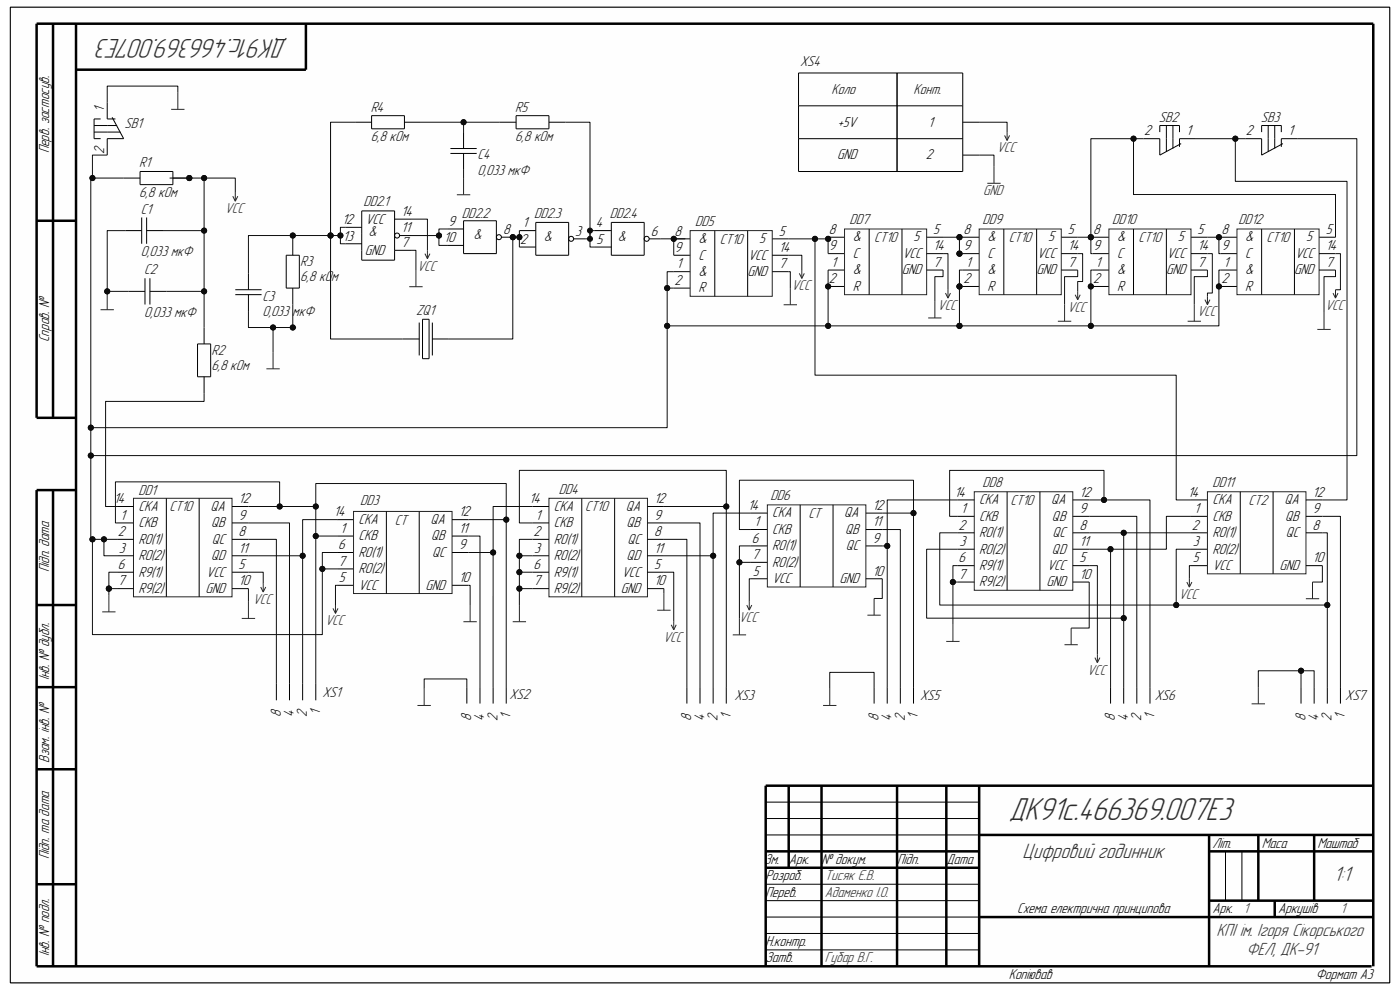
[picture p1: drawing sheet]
<svg xmlns="http://www.w3.org/2000/svg" width="297mm" height="210mm" viewBox="0 0 297 210" stroke-linecap="round" stroke-linejoin="round" font-family="sans-serif">
<path d="M2.2 1.5h292.6v207h-292.6z" fill-rule="evenodd" fill="#fefefe"/>
<path d="M2.2 1.5h292.6v207h-292.6z" fill="none" stroke="#000" stroke-width=".21"/>
<path d="M2.2 1.5h292.6v207h-292.6z" fill-rule="evenodd" fill="#fefefe"/>
<path d="M2.2 1.5h292.6v207h-292.6zM83.7 50h3.5M162.4 170.2h45.3M162.4 173.6h45.3M162.4 177.1h45.3M162.4 187.6h45.3M162.4 191.1h45.3M162.4 194.5h45.3M162.4 198h45.3M260 180.6v10.5M263.5 180.6v10.5M162.4 201.5h45.3" fill="none" stroke="#000" stroke-width=".21"/>
<g fill="none" stroke="#000" stroke-width=".53">
<path d="M11.3 5v83.6M16.1 5v200M64.9 5v9.8h-48.8M7.8 46.8h8.3M16.1 88.6h-8.3v-83.6h283.5v200M11.3 104v101M16.1 104h-8.3v101h283.2M7.8 128.3h8.3M7.8 145.8h8.3M7.8 163.2h8.3M167.3 166.7v17.4M174.3 166.7v38.3"/>
<path d="M190.3 166.7v38.3M200.8 166.7v38.3M207.7 166.7v38.3M207.7 177.1h83.6M256.5 177.1v27.9M267 177.1v14M278.8 177.1v14M291.3 166.7h-128.9v38.3M7.8 187.6h8.3M162.4 180.6h45.3M162.4 184.1h45.3M207.7 194.5h83.6"/>
<path d="M256.5 180.6h34.8M256.5 191.1h34.8M270.4 191.1v3.4"/>
</g>
<circle cx="84.2" cy="50" r=".53" fill="#fbfbfb"/>
<g fill="none" stroke="#000" stroke-width=".21">
<path d="M73.3 48.2h3.4M73.3 51.7h3.4M76.7 44.7h7v10.5h-7zM83.7 46.5h3.5M83.7 53.1h3.5"/>
<circle cx="84.2" cy="50" r=".53"/>
</g>
<circle cx="108.8" cy="50.3" r=".53" fill="#0e0e0e"/>
<circle cx="108.8" cy="50.3" r=".53" fill="none" stroke="#0e0e0e" stroke-width=".21"/>
<path d="M105.3 50.3h3.5" fill="none" stroke="#000" stroke-width=".21"/>
<circle cx="105.8" cy="50.3" r=".53" fill="#fbfbfb"/>
<circle cx="105.8" cy="50.3" r=".53" fill="none" stroke="#000" stroke-width=".21"/>
<circle cx="108.8" cy="50.3" r=".53" fill="#0e0e0e"/>
<circle cx="108.8" cy="50.3" r=".53" fill="none" stroke="#0e0e0e" stroke-width=".21"/>
<path d="M94.9 52.1h3.4M94.9 48.6h3.4M98.3 46.8h7v7h-7zM120.6 50.7h3.5" fill="none" stroke="#000" stroke-width=".21"/>
<circle cx="121.2" cy="50.7" r=".53" fill="#fbfbfb"/>
<g fill="none" stroke="#000" stroke-width=".21">
<path d="M110.2 52.4h3.5M110.2 48.9h3.5M113.7 47.2h6.9v6.9h-6.9zM136.7 50.7h3.4"/>
<circle cx="121.2" cy="50.7" r=".53"/>
</g>
<circle cx="137.2" cy="50.7" r=".53" fill="#fbfbfb"/>
<g fill="none" stroke="#000" stroke-width=".21">
<path d="M126.2 48.9h3.5M126.2 52.4h3.5M129.7 47.2h7v6.9h-7z"/>
<circle cx="137.2" cy="50.7" r=".53"/>
</g>
<circle cx="40.2" cy="37.8" r=".53" fill="#0e0e0e"/>
<circle cx="40.2" cy="37.8" r=".53" fill="none" stroke="#0e0e0e" stroke-width=".21"/>
<path d="M29.7 36.4h7v2.8h-7zM36.7 37.8h3.5" fill="none" stroke="#000" stroke-width=".21"/>
<circle cx="40.2" cy="37.8" r=".53" fill="#0e0e0e"/>
<g fill="none" stroke="#0e0e0e" stroke-width=".21">
<path d="M231.4 60.8v8.3"/>
<circle cx="40.2" cy="37.8" r=".53"/>
</g>
<g fill="none" stroke="#000" stroke-width=".21">
<path d="M169.4 15.5h34.8v20.9h-34.8zM190.3 15.5v20.9M20 26.6h4.8M20 28h5.5M21.4 25.2h-1.4v4.2h1.4M22.7 21.7v3.5h1.8M23.8 24.9l2.4 4.5h-3.5v3.5M26.2 37.8h3.5M75.4 25.9h3.4M78.8 24.5h7v2.8h-7zM85.8 25.9h3.5M95.6 32.5h5.5"/>
<path d="M95.6 31.5h5.5M98.3 28v3.5M98.3 32.5v3.5M106 25.9h3.5M109.5 24.5h7v2.8h-7zM116.5 25.9h3.4M169.4 29.4h34.8M169.4 22.4h34.8M204.2 25.9h3.5M204.2 32.9h3.5M242.6 29.4h3.5v3.5l4.5-2.4M246.1 28v-1.4h4.1v1.4"/>
<path d="M247.4 26.6v5.6M248.8 26.6v4.9M253.7 29.4h-3.5v1.8M264.2 29.4h3.5v3.5l4.5-2.4M267.7 28v-1.4h4.1v1.4M269 26.6v5.6M270.4 26.6v4.9M275.3 29.4h-3.5v1.8M26.6 48.9h3.5M30.1 46.1v5.6M30.8 59v5.6M31.1 46.1v5.6"/>
<path d="M31.1 48.9h3.5M31.8 59v5.6M52.7 58v3.5M60.7 54.1h2.8v7h-2.8zM62.1 50.7v3.4M142.9 54.1h3.5M142.9 50.7h3.5M142.9 57.6h3.5M151.6 48.9v14M158.6 48.9v14M163.8 54.1h3.5M163.8 50.7h3.5"/>
<path d="M163.8 57.6h3.5M175.7 50.3h3.5M175.7 53.8h3.5M175.7 57.3h3.5M184.4 48.6v13.9M191.4 48.6v13.9M196.6 50.3h3.5M196.6 53.8h3.5M196.6 57.3h3.5M204.2 50.3h3.5M204.2 53.8h3.5M204.2 57.3h3.5"/>
<path d="M213 48.6v13.9M219.9 48.6v13.9M225.1 50.3h3.5M225.1 53.8h3.5M225.1 57.3h3.5M231.8 50.3h3.5M231.8 53.8h3.5M231.8 57.3h3.5M240.5 48.6v13.9M247.4 48.6v13.9M252.7 50.3h3.5M252.7 53.8h3.5"/>
<path d="M252.7 57.3h3.5M258.9 50.3h3.5M258.9 53.8h3.5M258.9 57.3h3.5M267.7 48.6v13.9M274.6 48.6v13.9M279.8 50.3h3.5M279.8 53.8h3.5M279.8 57.3h3.5M27.3 61.8h3.5M31.8 61.8h3.5M41.9 73h2.8v6.9h-2.8z"/>
<path d="M43.3 69.5v3.5M43.3 79.9v3.5M49.9 62.5h5.6M49.9 61.5h5.6M52.7 62.5v3.5M62.1 61.1v3.5M85.5 71.9h3.4M88.9 68.4v7M89.6 67.7h1.4v8.4h-1.4zM91.7 71.9h3.5M91.7 68.4v7M142.9 61.1h3.5"/>
<path d="M175.7 60.8h3.5M204.2 60.8h3.5M231.8 60.8h3.5M258.9 60.8h3.5M24.8 107.4h3.5M24.8 110.9h3.5M24.8 114.4h3.5M24.8 117.9h3.5M35.3 105.7v20.9M42.3 105.7v20.9M49.2 107.4h3.5M49.2 110.9h3.5"/>
<path d="M49.2 114.4h3.5M49.2 117.9h3.5M71.5 110.2h3.5M71.5 113.7h3.5M71.5 117.2h3.5M82 108.5v17.4M88.9 108.5v17.4M95.9 110.2h3.5M95.9 113.7h3.5M95.9 117.2h3.5M113 107.4h3.5M113 110.9h3.5"/>
<path d="M113 114.4h3.5M113 117.9h3.5M123.4 105.7v20.9M130.4 105.7v20.9M137.4 107.4h3.4M137.4 110.9h3.4M137.4 114.4h3.4M137.4 117.9h3.4M159.3 108.8h3.5M159.3 112.3h3.5M159.3 115.8h3.5M159.3 119.3h3.5"/>
<path d="M169.8 107.1v17.4M176.7 107.1v17.4M183.7 108.8h3.5M183.7 112.3h3.5M183.7 115.8h3.5M203.2 106.1h3.5M203.2 109.5h3.5M203.2 113h3.5M203.2 116.5h3.5M203.2 120h3.5M213.7 104.3v20.9M220.6 104.3v20.9"/>
<path d="M227.6 106.1h3.5M227.6 109.5h3.5M227.6 113h3.5M227.6 116.5h3.5M227.6 120h3.5M252.7 106.1h3.5M252.7 109.5h3.5M252.7 113h3.5M252.7 116.5h3.5M252.7 120h3.5M263.1 104.3v17.4M270.1 104.3v17.4"/>
<path d="M277.1 106.1h3.4M277.1 109.5h3.4M277.1 113h3.4M277.1 120h3.4M24.8 121.4h3.5M24.8 124.9h3.5M49.2 121.4h3.5M49.2 124.9h3.5M71.5 120.7h3.5M71.5 124.2h3.5M95.9 124.2h3.5M113 121.4h3.5"/>
<path d="M113 124.9h3.5M137.4 121.4h3.4M137.4 124.9h3.4M159.3 122.8h3.5M183.7 122.8h3.5M203.2 123.5h3.5M227.6 123.5h3.5M58.6 145.1v3.5M61.4 145.1v3.5M64.2 145.1v3.5M67 145.1v3.5M99 145.8v3.5"/>
<path d="M101.8 145.8v3.5M104.6 145.8v3.5M107.4 145.8v3.5M145.7 145.8v3.5M148.5 145.8v3.5M151.3 145.8v3.5M154.1 145.8v3.5M185.4 145.8v3.5M188.2 145.8v3.5M191 145.8v3.5M193.8 145.8v3.5M235.6 145.8v3.5"/>
<path d="M238.4 145.8v3.5M241.2 145.8v3.5M244 145.8v3.5M276 145.8v3.5M278.8 145.8v3.5M281.6 145.8v3.5M284.4 145.8v3.5"/>
</g>
<g fill="none" stroke="#262626" stroke-width=".21">
<path d="M37.7 19.7v3.5M36.3 23.2h2.8M98.3 37.8v3.5M209.5 38.9h2.8M210.9 35.3v3.6M213.1 28.7l.6 1.1M213.7 28v1.8M214.2 28.7l-.5 1.1M49.4 41.6l.5 1.1M49.9 40.9v1.8M50.5 41.6l-.6 1.1M88.2 57.3v3.5"/>
<path d="M90.1 53.8l.6 1.1M90.7 53.1v1.8M91.2 53.8l-.5 1.1M96.9 41.3h2.9M146.4 48.9h17.4v14h-17.4zM169.6 58l.5 1.1M170.1 57.3v1.8M170.6 58l-.5 1.1M179.2 48.6h17.4v13.9h-17.4zM207.7 48.6h17.4v13.9h-17.4zM235.3 48.6h17.4v13.9h-17.4zM262.4 48.6h17.4v13.9h-17.4z"/>
<path d="M21.3 65.7h2.9M22.7 62.2v3.5M56.5 78.2h2.8M57.9 74.7v3.5M86.8 60.8h2.9M166.3 64.7h2.8M167.7 61.1v3.6M196.9 67.4h2.8M198.3 63.9v3.5M200.6 62.2l.5 1M201.1 61.5v1.7M201.6 62.2l-.5 1"/>
<path d="M224.4 68.1h2.9M225.8 64.6v3.5M228.1 62.5l.5 1.1M228.6 61.8v1.8M229.2 62.5l-.6 1.1M252 68.1h2.8M253.4 64.6v3.5M255.6 63.6l.6 1M256.2 62.9v1.7M256.7 63.6l-.5 1M279.5 69.9h2.8M280.9 66.3v3.6"/>
<path d="M282.8 62.2l.5 1M283.3 61.5v1.7M283.9 62.2l-.6 1M28.3 105.7h20.9v20.9h-20.9zM75 108.5h20.9v17.4h-20.9zM116.5 105.7h20.9v20.9h-20.9zM162.8 107.1h20.9v17.4h-20.9zM206.7 104.3h20.9v20.9h-20.9zM256.2 104.3h20.9v17.4h-20.9zM21.7 129.8h2.8M23.1 126.3v3.5M51.3 131.2h2.8"/>
<path d="M52.7 127.7v3.5M55.3 124.5l.5 1.1M55.8 123.8v1.8M56.4 124.5l-.6 1.1M70.6 129.1l.6 1M71.2 128.3v1.8M71.7 129.1l-.5 1M98.3 131.9h2.9M99.7 128.3v3.6M108.8 131.9h2.8M110.2 128.3v3.6M139.4 129.5h2.9"/>
<path d="M140.8 125.9v3.6M142.4 132.5l.5 1.1M142.9 131.8v1.8M143.5 132.5l-.6 1.1M155.5 134.7h2.8M156.9 131.1v3.6M158.4 128.4l.6 1M159 127.7v1.7M159.5 128.4l-.5 1M184 130.5h2.8M185.4 127v3.5M200.7 136.1h2.9"/>
<path d="M202.2 132.5v3.6M225.8 136.8h2.9M227.2 133.2v3.6M232.3 139.5l.5 1.1M232.8 138.8v1.8M233.3 139.5l-.5 1.1M251.8 123.5l.5 1M252.3 122.8v1.7M252.9 123.5l-.6 1M277 127h2.9M278.4 123.5v3.5M88.6 149.7h2.8"/>
<path d="M90 146.1v3.6M174.6 149.7h2.9M176 146.1v3.6M265.5 149.3h2.9M267 145.8v3.5"/>
</g>
<circle cx="231.4" cy="69.1" r=".53" fill="#0e0e0e"/>
<circle cx="231.4" cy="69.1" r=".53" fill="none" stroke="#0e0e0e" stroke-width=".21"/>
<circle cx="231.4" cy="60.8" r=".53" fill="#0e0e0e"/>
<g fill="none" stroke="#0e0e0e" stroke-width=".21">
<path d="M22.7 32.9h-3.1v4.9h-.3v76.6h5.5"/>
<circle cx="231.4" cy="60.8" r=".53"/>
</g>
<circle cx="19.6" cy="37.8" r=".53" fill="#0e0e0e"/>
<circle cx="19.6" cy="37.8" r=".53" fill="none" stroke="#0e0e0e" stroke-width=".21"/>
<circle cx="19.3" cy="90.7" r=".53" fill="#0e0e0e"/>
<circle cx="19.3" cy="90.7" r=".53" fill="none" stroke="#0e0e0e" stroke-width=".21"/>
<circle cx="19.3" cy="96.6" r=".53" fill="#0e0e0e"/>
<circle cx="19.3" cy="96.6" r=".53" fill="none" stroke="#0e0e0e" stroke-width=".21"/>
<circle cx="19.6" cy="114.4" r=".53" fill="#0e0e0e"/>
<circle cx="19.6" cy="114.4" r=".53" fill="none" stroke="#0e0e0e" stroke-width=".21"/>
<circle cx="22.1" cy="114.4" r=".53" fill="#0e0e0e"/>
<g fill="none" stroke="#0e0e0e" stroke-width=".21">
<path d="M275.3 29.4h12.6v67.2h-268.6"/>
<circle cx="22.1" cy="114.4" r=".53"/>
</g>
<circle cx="19.3" cy="96.6" r=".53" fill="#0e0e0e"/>
<g fill="none" stroke="#0e0e0e" stroke-width=".21">
<path d="M141.5 69.1v21.6h-122.2"/>
<circle cx="19.3" cy="96.6" r=".53"/>
</g>
<circle cx="19.3" cy="90.7" r=".53" fill="#0e0e0e"/>
<circle cx="19.3" cy="90.7" r=".53" fill="none" stroke="#0e0e0e" stroke-width=".21"/>
<circle cx="141.5" cy="69.1" r=".53" fill="#0e0e0e"/>
<g fill="none" stroke="#0e0e0e" stroke-width=".21">
<path d="M19.6 37.8h6.6"/>
<circle cx="141.5" cy="69.1" r=".53"/>
</g>
<circle cx="19.6" cy="37.8" r=".53" fill="#0e0e0e"/>
<g fill="none" stroke="#0e0e0e" stroke-width=".21">
<path d="M19.6 114.4v20.2h48.8v-17.4h3.1"/>
<circle cx="19.6" cy="37.8" r=".53"/>
</g>
<circle cx="68.4" cy="120.7" r=".53" fill="#0e0e0e"/>
<circle cx="68.4" cy="120.7" r=".53" fill="none" stroke="#0e0e0e" stroke-width=".21"/>
<circle cx="19.6" cy="114.4" r=".53" fill="#0e0e0e"/>
<g fill="none" stroke="#0e0e0e" stroke-width=".21">
<path d="M22.1 114.4v3.5h2.7"/>
<circle cx="19.6" cy="114.4" r=".53"/>
</g>
<circle cx="22.1" cy="114.4" r=".53" fill="#0e0e0e"/>
<g fill="none" stroke="#0e0e0e" stroke-width=".21">
<path d="M37.7 19.7v-1.4h-15v3.4M22.7 61.8h4.6M43.3 83.4v1.8h-20.9v22.2h2.4"/>
<circle cx="22.1" cy="114.4" r=".53"/>
</g>
<circle cx="22.7" cy="61.8" r=".53" fill="#0e0e0e"/>
<g fill="none" stroke="#0e0e0e" stroke-width=".21">
<path d="M26.6 48.9h-3.9v13.3"/>
<circle cx="22.7" cy="61.8" r=".53"/>
</g>
<circle cx="22.7" cy="61.8" r=".53" fill="#0e0e0e"/>
<g fill="none" stroke="#0e0e0e" stroke-width=".21">
<path d="M23.1 124.9h1.7"/>
<circle cx="22.7" cy="61.8" r=".53"/>
</g>
<circle cx="23.1" cy="124.9" r=".53" fill="#0e0e0e"/>
<g fill="none" stroke="#0e0e0e" stroke-width=".21">
<path d="M24.8 121.4h-1.7v3.5"/>
<circle cx="23.1" cy="124.9" r=".53"/>
</g>
<circle cx="23.1" cy="124.9" r=".53" fill="#0e0e0e"/>
<g fill="none" stroke="#0e0e0e" stroke-width=".21">
<path d="M52.7 107.4h6.6v-5.2h-34.8v8.7h.3"/>
<circle cx="23.1" cy="124.9" r=".53"/>
</g>
<circle cx="59.3" cy="107.4" r=".53" fill="#0e0e0e"/>
<g fill="none" stroke="#0e0e0e" stroke-width=".21">
<path d="M34.6 48.9h8.7"/>
<circle cx="59.3" cy="107.4" r=".53"/>
</g>
<circle cx="43.3" cy="48.9" r=".53" fill="#0e0e0e"/>
<g fill="none" stroke="#0e0e0e" stroke-width=".21">
<path d="M35.3 61.8h8"/>
<circle cx="43.3" cy="48.9" r=".53"/>
</g>
<circle cx="43.3" cy="61.8" r=".53" fill="#0e0e0e"/>
<g fill="none" stroke="#0e0e0e" stroke-width=".21">
<path d="M36 37.8h13.9v3.1"/>
<circle cx="43.3" cy="61.8" r=".53"/>
</g>
<circle cx="40.2" cy="37.8" r=".53" fill="#0e0e0e"/>
<circle cx="40.2" cy="37.8" r=".53" fill="none" stroke="#0e0e0e" stroke-width=".21"/>
<circle cx="43.3" cy="37.8" r=".53" fill="#0e0e0e"/>
<g fill="none" stroke="#0e0e0e" stroke-width=".21">
<path d="M52.7 66v3.5h10.1M52.7 124.9v2.8"/>
<circle cx="43.3" cy="37.8" r=".53"/>
</g>
<circle cx="57.9" cy="69.5" r=".53" fill="#0e0e0e"/>
<circle cx="57.9" cy="69.5" r=".53" fill="none" stroke="#0e0e0e" stroke-width=".21"/>
<circle cx="62.1" cy="69.5" r=".53" fill="#0e0e0e"/>
<g fill="none" stroke="#0e0e0e" stroke-width=".21">
<path d="M72.2 50h-19.5v8"/>
<circle cx="62.1" cy="69.5" r=".53"/>
</g>
<circle cx="62.1" cy="50" r=".53" fill="#0e0e0e"/>
<circle cx="62.1" cy="50" r=".53" fill="none" stroke="#0e0e0e" stroke-width=".21"/>
<circle cx="70.1" cy="50" r=".53" fill="#0e0e0e"/>
<circle cx="70.1" cy="50" r=".53" fill="none" stroke="#0e0e0e" stroke-width=".21"/>
<circle cx="72.2" cy="50" r=".53" fill="#0e0e0e"/>
<g fill="none" stroke="#0e0e0e" stroke-width=".21">
<path d="M71.5 110.2h-7.3v7.7h-11.5M52.7 121.4h3.1v2.4"/>
<circle cx="72.2" cy="50" r=".53"/>
</g>
<circle cx="64.2" cy="117.9" r=".53" fill="#0e0e0e"/>
<g fill="none" stroke="#0e0e0e" stroke-width=".21">
<path d="M52.7 114.4h5.9v30.7M52.7 110.9h8.7v34.2M59.3 107.4h7.7"/>
<circle cx="64.2" cy="117.9" r=".53"/>
</g>
<circle cx="59.3" cy="107.4" r=".53" fill="#0e0e0e"/>
<circle cx="59.3" cy="107.4" r=".53" fill="none" stroke="#0e0e0e" stroke-width=".21"/>
<circle cx="67" cy="107.4" r=".53" fill="#0e0e0e"/>
<g fill="none" stroke="#0e0e0e" stroke-width=".21">
<path d="M67 113.7h4.5"/>
<circle cx="67" cy="107.4" r=".53"/>
</g>
<circle cx="67" cy="113.7" r=".53" fill="#0e0e0e"/>
<g fill="none" stroke="#0e0e0e" stroke-width=".21">
<path d="M67 145.1v-42.5h40.4v43.2"/>
<circle cx="67" cy="113.7" r=".53"/>
</g>
<circle cx="67" cy="113.7" r=".53" fill="#0e0e0e"/>
<circle cx="67" cy="113.7" r=".53" fill="none" stroke="#0e0e0e" stroke-width=".21"/>
<circle cx="67" cy="107.4" r=".53" fill="#0e0e0e"/>
<circle cx="67" cy="107.4" r=".53" fill="none" stroke="#0e0e0e" stroke-width=".21"/>
<circle cx="107.4" cy="110.2" r=".53" fill="#0e0e0e"/>
<g fill="none" stroke="#0e0e0e" stroke-width=".21">
<path d="M68.4 120.7h3.1"/>
<circle cx="107.4" cy="110.2" r=".53"/>
</g>
<circle cx="68.4" cy="120.7" r=".53" fill="#0e0e0e"/>
<g fill="none" stroke="#0e0e0e" stroke-width=".21">
<path d="M70.1 50v21.9h15.4"/>
<circle cx="68.4" cy="120.7" r=".53"/>
</g>
<circle cx="70.1" cy="50" r=".53" fill="#0e0e0e"/>
<g fill="none" stroke="#0e0e0e" stroke-width=".21">
<path d="M75.4 25.9h-5.3v24.1"/>
<circle cx="70.1" cy="50" r=".53"/>
</g>
<circle cx="70.1" cy="50" r=".53" fill="#0e0e0e"/>
<g fill="none" stroke="#0e0e0e" stroke-width=".21">
<path d="M73.3 48.2h-1.1v3.5h1.1M71.5 124.2h-.3v4.1"/>
<circle cx="70.1" cy="50" r=".53"/>
</g>
<circle cx="72.2" cy="50" r=".53" fill="#0e0e0e"/>
<g fill="none" stroke="#0e0e0e" stroke-width=".21">
<path d="M87.2 46.5h3.5v6.6M87.2 50h5.9v2.1h1.8"/>
<circle cx="72.2" cy="50" r=".53"/>
</g>
<circle cx="93.1" cy="50" r=".53" fill="#0e0e0e"/>
<g fill="none" stroke="#0e0e0e" stroke-width=".21">
<path d="M89.3 25.9h16.7M87.2 53.1h1v4.2"/>
<circle cx="93.1" cy="50" r=".53"/>
</g>
<circle cx="98.3" cy="25.9" r=".53" fill="#0e0e0e"/>
<g fill="none" stroke="#0e0e0e" stroke-width=".21">
<path d="M94.9 48.6h-1.8v1.4M99 145.8v-1.8h-9v2.1"/>
<circle cx="98.3" cy="25.9" r=".53"/>
</g>
<circle cx="93.1" cy="50" r=".53" fill="#0e0e0e"/>
<g fill="none" stroke="#0e0e0e" stroke-width=".21">
<path d="M110.2 52.4v-2.1h-1.4v21.6h-13.6"/>
<circle cx="93.1" cy="50" r=".53"/>
</g>
<circle cx="110.2" cy="50.3" r=".53" fill="#0e0e0e"/>
<circle cx="110.2" cy="50.3" r=".53" fill="none" stroke="#0e0e0e" stroke-width=".21"/>
<circle cx="108.8" cy="50.3" r=".53" fill="#0e0e0e"/>
<g fill="none" stroke="#0e0e0e" stroke-width=".21">
<path d="M99.4 117.2h5.2M99.4 124.2h.3v4.1"/>
<circle cx="108.8" cy="50.3" r=".53"/>
</g>
<circle cx="104.6" cy="117.2" r=".53" fill="#0e0e0e"/>
<g fill="none" stroke="#0e0e0e" stroke-width=".21">
<path d="M99.4 113.7h2.4v32.1M99.4 110.2h8"/>
<circle cx="104.6" cy="117.2" r=".53"/>
</g>
<circle cx="107.4" cy="110.2" r=".53" fill="#0e0e0e"/>
<g fill="none" stroke="#0e0e0e" stroke-width=".21">
<path d="M113 107.4h-8.4v38.4"/>
<circle cx="107.4" cy="110.2" r=".53"/>
</g>
<circle cx="104.6" cy="117.2" r=".53" fill="#0e0e0e"/>
<g fill="none" stroke="#0e0e0e" stroke-width=".21">
<path d="M110.2 48.9v1.4"/>
<circle cx="104.6" cy="117.2" r=".53"/>
</g>
<circle cx="110.2" cy="50.3" r=".53" fill="#0e0e0e"/>
<g fill="none" stroke="#0e0e0e" stroke-width=".21">
<path d="M110.2 124.9h2.8"/>
<circle cx="110.2" cy="50.3" r=".53"/>
</g>
<circle cx="110.2" cy="124.9" r=".53" fill="#0e0e0e"/>
<g fill="none" stroke="#0e0e0e" stroke-width=".21">
<path d="M110.2 121.4h2.8"/>
<circle cx="110.2" cy="124.9" r=".53"/>
</g>
<circle cx="110.2" cy="121.4" r=".53" fill="#0e0e0e"/>
<g fill="none" stroke="#0e0e0e" stroke-width=".21">
<path d="M110.2 117.9h2.8"/>
<circle cx="110.2" cy="121.4" r=".53"/>
</g>
<circle cx="110.2" cy="117.9" r=".53" fill="#0e0e0e"/>
<g fill="none" stroke="#0e0e0e" stroke-width=".21">
<path d="M113 114.4h-2.8v13.9"/>
<circle cx="110.2" cy="117.9" r=".53"/>
</g>
<circle cx="110.2" cy="117.9" r=".53" fill="#0e0e0e"/>
<circle cx="110.2" cy="117.9" r=".53" fill="none" stroke="#0e0e0e" stroke-width=".21"/>
<circle cx="110.2" cy="121.4" r=".53" fill="#0e0e0e"/>
<circle cx="110.2" cy="121.4" r=".53" fill="none" stroke="#0e0e0e" stroke-width=".21"/>
<circle cx="110.2" cy="124.9" r=".53" fill="#0e0e0e"/>
<g fill="none" stroke="#0e0e0e" stroke-width=".21">
<path d="M113 110.9h-2.8v-11.1h43.9v46"/>
<circle cx="110.2" cy="124.9" r=".53"/>
</g>
<circle cx="154.1" cy="107.4" r=".53" fill="#0e0e0e"/>
<g fill="none" stroke="#0e0e0e" stroke-width=".21">
<path d="M119.9 25.9h5.3v24.8h-1.1"/>
<circle cx="154.1" cy="107.4" r=".53"/>
</g>
<circle cx="125.2" cy="50.7" r=".53" fill="#0e0e0e"/>
<g fill="none" stroke="#0e0e0e" stroke-width=".21">
<path d="M126.2 48.9h-1v3.5h1"/>
<circle cx="125.2" cy="50.7" r=".53"/>
</g>
<circle cx="125.2" cy="48.9" r=".53" fill="#0e0e0e"/>
<g fill="none" stroke="#0e0e0e" stroke-width=".21">
<path d="M140.1 50.7h5.3"/>
<circle cx="125.2" cy="48.9" r=".53"/>
</g>
<circle cx="142.9" cy="50.7" r=".53" fill="#0e0e0e"/>
<g fill="none" stroke="#0e0e0e" stroke-width=".21">
<path d="M140.8 117.9h10.5M140.8 124.9v1M140.8 121.4h2.1v10.4"/>
<circle cx="142.9" cy="50.7" r=".53"/>
</g>
<circle cx="151.3" cy="117.9" r=".53" fill="#0e0e0e"/>
<g fill="none" stroke="#0e0e0e" stroke-width=".21">
<path d="M140.8 114.4h4.9v31.4M140.8 107.4h13.3"/>
<circle cx="151.3" cy="117.9" r=".53"/>
</g>
<circle cx="154.1" cy="107.4" r=".53" fill="#0e0e0e"/>
<g fill="none" stroke="#0e0e0e" stroke-width=".21">
<path d="M142.9 57.6h-1.4v11.5h62M140.8 110.9h7.7v34.9"/>
<circle cx="154.1" cy="107.4" r=".53"/>
</g>
<circle cx="141.5" cy="61.1" r=".53" fill="#0e0e0e"/>
<circle cx="141.5" cy="61.1" r=".53" fill="none" stroke="#0e0e0e" stroke-width=".21"/>
<circle cx="141.5" cy="69.1" r=".53" fill="#0e0e0e"/>
<circle cx="141.5" cy="69.1" r=".53" fill="none" stroke="#0e0e0e" stroke-width=".21"/>
<circle cx="175.7" cy="69.1" r=".53" fill="#0e0e0e"/>
<circle cx="175.7" cy="69.1" r=".53" fill="none" stroke="#0e0e0e" stroke-width=".21"/>
<circle cx="203.6" cy="69.1" r=".53" fill="#0e0e0e"/>
<g fill="none" stroke="#0e0e0e" stroke-width=".21">
<path d="M141.5 61.1h1.4"/>
<circle cx="203.6" cy="69.1" r=".53"/>
</g>
<circle cx="141.5" cy="61.1" r=".53" fill="#0e0e0e"/>
<g fill="none" stroke="#0e0e0e" stroke-width=".21">
<path d="M159.3 108.8h-8v37"/>
<circle cx="141.5" cy="61.1" r=".53"/>
</g>
<circle cx="151.3" cy="117.9" r=".53" fill="#0e0e0e"/>
<g fill="none" stroke="#0e0e0e" stroke-width=".21">
<path d="M159.3 115.8h-2.4v3.5h2.4"/>
<circle cx="151.3" cy="117.9" r=".53"/>
</g>
<circle cx="156.9" cy="119.3" r=".53" fill="#0e0e0e"/>
<g fill="none" stroke="#0e0e0e" stroke-width=".21">
<path d="M193.8 108.8v-6.9h-36.9v10.4h2.4"/>
<circle cx="156.9" cy="119.3" r=".53"/>
</g>
<circle cx="193.8" cy="108.9" r=".53" fill="#0e0e0e"/>
<g fill="none" stroke="#0e0e0e" stroke-width=".21">
<path d="M167.3 57.6h.4v3.5M167.3 54.1h2.8v3.2M175.7 50.3v.4h-8.4M159.3 122.8h-.3v4.9"/>
<circle cx="193.8" cy="108.8" r=".53"/>
</g>
<circle cx="172.9" cy="50.7" r=".53" fill="#0e0e0e"/>
<circle cx="172.9" cy="50.7" r=".53" fill="none" stroke="#0e0e0e" stroke-width=".21"/>
<circle cx="175.7" cy="50.7" r=".53" fill="#0e0e0e"/>
<g fill="none" stroke="#0e0e0e" stroke-width=".21">
<path d="M172.9 50.7v28.9h76.6v26.5h3.2"/>
<circle cx="175.7" cy="50.7" r=".53"/>
</g>
<circle cx="172.9" cy="50.7" r=".53" fill="#0e0e0e"/>
<g fill="none" stroke="#0e0e0e" stroke-width=".21">
<path d="M175.7 57.3v3.5"/>
<circle cx="172.9" cy="50.7" r=".53"/>
</g>
<circle cx="175.7" cy="60.8" r=".53" fill="#0e0e0e"/>
<g fill="none" stroke="#0e0e0e" stroke-width=".21">
<path d="M175.7 50.7v3.1"/>
<circle cx="175.7" cy="60.8" r=".53"/>
</g>
<circle cx="175.7" cy="50.7" r=".53" fill="#0e0e0e"/>
<g fill="none" stroke="#0e0e0e" stroke-width=".21">
<path d="M187.2 115.8h1v30M187.2 122.8v4.2h-1.8M185.4 145.8v-3.2h-9.4v3.5"/>
<circle cx="175.7" cy="50.7" r=".53"/>
</g>
<circle cx="188.2" cy="115.8" r=".53" fill="#0e0e0e"/>
<g fill="none" stroke="#0e0e0e" stroke-width=".21">
<path d="M187.2 112.3h3.8v33.5M187.2 108.8h6.6v37"/>
<circle cx="188.2" cy="115.8" r=".53"/>
</g>
<circle cx="193.8" cy="108.9" r=".53" fill="#0e0e0e"/>
<g fill="none" stroke="#0e0e0e" stroke-width=".21">
<path d="M203.2 106.1h-15v9.7"/>
<circle cx="193.8" cy="108.8" r=".53"/>
</g>
<circle cx="188.2" cy="115.8" r=".53" fill="#0e0e0e"/>
<g fill="none" stroke="#0e0e0e" stroke-width=".21">
<path d="M203.2 116.5h-6.6v14.6h41.8"/>
<circle cx="188.2" cy="115.8" r=".53"/>
</g>
<circle cx="238.4" cy="131.1" r=".53" fill="#0e0e0e"/>
<g fill="none" stroke="#0e0e0e" stroke-width=".21">
<path d="M200.1 57.3v1.4h-1.8v5.2M203.2 113h-3.8v15.4h50.1"/>
<circle cx="238.4" cy="131.1" r=".53"/>
</g>
<circle cx="249.5" cy="128.4" r=".53" fill="#0e0e0e"/>
<g fill="none" stroke="#0e0e0e" stroke-width=".21">
<path d="M200.1 53.8h1v7.7M200.1 50.3h3.4"/>
<circle cx="249.5" cy="128.4" r=".53"/>
</g>
<circle cx="203.6" cy="50.3" r=".53" fill="#0e0e0e"/>
<g fill="none" stroke="#0e0e0e" stroke-width=".21">
<path d="M231.1 106.1h3.1v-6.3h-32.7v9.7h1.7"/>
<circle cx="203.6" cy="50.3" r=".53"/>
</g>
<circle cx="234.2" cy="106.1" r=".53" fill="#0e0e0e"/>
<g fill="none" stroke="#0e0e0e" stroke-width=".21">
<path d="M202.2 123.5h1"/>
<circle cx="234.2" cy="106.1" r=".53"/>
</g>
<circle cx="202.2" cy="123.5" r=".53" fill="#0e0e0e"/>
<g fill="none" stroke="#0e0e0e" stroke-width=".21">
<path d="M203.2 120h-1v12.5"/>
<circle cx="202.2" cy="123.5" r=".53"/>
</g>
<circle cx="202.2" cy="123.5" r=".53" fill="#0e0e0e"/>
<g fill="none" stroke="#0e0e0e" stroke-width=".21">
<path d="M258.9 57.3h-.3v11.8h-55.1"/>
<circle cx="202.2" cy="123.5" r=".53"/>
</g>
<circle cx="203.6" cy="69.1" r=".53" fill="#0e0e0e"/>
<circle cx="203.6" cy="69.1" r=".53" fill="none" stroke="#0e0e0e" stroke-width=".21"/>
<circle cx="231.4" cy="69.1" r=".53" fill="#0e0e0e"/>
<circle cx="231.4" cy="69.1" r=".53" fill="none" stroke="#0e0e0e" stroke-width=".21"/>
<circle cx="258.6" cy="60.8" r=".53" fill="#0e0e0e"/>
<g fill="none" stroke="#0e0e0e" stroke-width=".21">
<path d="M203.5 60.8h.7"/>
<circle cx="258.6" cy="60.8" r=".53"/>
</g>
<circle cx="203.6" cy="60.8" r=".53" fill="#0e0e0e"/>
<g fill="none" stroke="#0e0e0e" stroke-width=".21">
<path d="M204.2 57.3h-.7v3.5"/>
<circle cx="203.6" cy="60.8" r=".53"/>
</g>
<circle cx="203.6" cy="60.8" r=".53" fill="#0e0e0e"/>
<g fill="none" stroke="#0e0e0e" stroke-width=".21">
<path d="M203.5 53.8h.7"/>
<circle cx="203.6" cy="60.8" r=".53"/>
</g>
<circle cx="203.6" cy="53.8" r=".53" fill="#0e0e0e"/>
<g fill="none" stroke="#0e0e0e" stroke-width=".21">
<path d="M203.5 50.3h.7"/>
<circle cx="203.6" cy="53.8" r=".53"/>
</g>
<circle cx="203.6" cy="50.3" r=".53" fill="#0e0e0e"/>
<g fill="none" stroke="#0e0e0e" stroke-width=".21">
<path d="M207.7 25.9h6v2.1M207.7 32.9h3.2v2.4M228.6 57.3v1.4h-2.8v5.9M228.6 53.8h1.1v5.9h-1.1v2.1M228.6 50.3h3.2M231.1 123.5v9.7h-3.9"/>
<circle cx="203.6" cy="50.3" r=".53"/>
</g>
<circle cx="231.4" cy="50.3" r=".53" fill="#0e0e0e"/>
<g fill="none" stroke="#0e0e0e" stroke-width=".21">
<path d="M231.1 120h1.7v18.8M231.1 116.5h4.5v29.3"/>
<circle cx="231.4" cy="50.3" r=".53"/>
</g>
<circle cx="235.6" cy="116.5" r=".53" fill="#0e0e0e"/>
<g fill="none" stroke="#0e0e0e" stroke-width=".21">
<path d="M231.1 113h7.3"/>
<circle cx="235.6" cy="116.5" r=".53"/>
</g>
<circle cx="238.4" cy="113" r=".53" fill="#0e0e0e"/>
<g fill="none" stroke="#0e0e0e" stroke-width=".21">
<path d="M231.8 57.3h-.4v3.5h.4M231.1 109.5h10.1v36.3"/>
<circle cx="238.4" cy="113" r=".53"/>
</g>
<circle cx="231.4" cy="60.8" r=".53" fill="#0e0e0e"/>
<g fill="none" stroke="#0e0e0e" stroke-width=".21">
<path d="M231.4 50.3v3.5h.4"/>
<circle cx="231.4" cy="60.8" r=".53"/>
</g>
<circle cx="231.4" cy="50.3" r=".53" fill="#0e0e0e"/>
<g fill="none" stroke="#0e0e0e" stroke-width=".21">
<path d="M242.6 29.4h-11.2v20.9"/>
<circle cx="231.4" cy="50.3" r=".53"/>
</g>
<circle cx="231.4" cy="50.3" r=".53" fill="#0e0e0e"/>
<circle cx="231.4" cy="50.3" r=".53" fill="none" stroke="#0e0e0e" stroke-width=".21"/>
<circle cx="240.5" cy="29.4" r=".53" fill="#0e0e0e"/>
<g fill="none" stroke="#0e0e0e" stroke-width=".21">
<path d="M234.2 106.1h9.8v39.7"/>
<circle cx="240.5" cy="29.4" r=".53"/>
</g>
<circle cx="234.2" cy="106.1" r=".53" fill="#0e0e0e"/>
<g fill="none" stroke="#0e0e0e" stroke-width=".21">
<path d="M252.7 109.5h-5.3v7h-11.8"/>
<circle cx="234.2" cy="106.1" r=".53"/>
</g>
<circle cx="235.6" cy="116.5" r=".53" fill="#0e0e0e"/>
<g fill="none" stroke="#0e0e0e" stroke-width=".21">
<path d="M252.7 113h-14.3v32.8"/>
<circle cx="235.6" cy="116.5" r=".53"/>
</g>
<circle cx="238.4" cy="113" r=".53" fill="#0e0e0e"/>
<circle cx="238.4" cy="113" r=".53" fill="none" stroke="#0e0e0e" stroke-width=".21"/>
<circle cx="238.4" cy="131.1" r=".53" fill="#0e0e0e"/>
<g fill="none" stroke="#0e0e0e" stroke-width=".21">
<path d="M240.5 29.4v11.9h42.8v9"/>
<circle cx="238.4" cy="131.1" r=".53"/>
</g>
<circle cx="240.5" cy="29.4" r=".53" fill="#0e0e0e"/>
<g fill="none" stroke="#0e0e0e" stroke-width=".21">
<path d="M252.7 116.5h-3.2v11.9h32.1"/>
<circle cx="240.5" cy="29.4" r=".53"/>
</g>
<circle cx="249.5" cy="128.4" r=".53" fill="#0e0e0e"/>
<circle cx="249.5" cy="128.4" r=".53" fill="none" stroke="#0e0e0e" stroke-width=".21"/>
<circle cx="281.6" cy="128.4" r=".53" fill="#0e0e0e"/>
<g fill="none" stroke="#0e0e0e" stroke-width=".21">
<path d="M253.7 29.4h10.5M256.2 57.3v1.4h-2.8v5.9M252.7 120h-.4v2.8"/>
<circle cx="281.6" cy="128.4" r=".53"/>
</g>
<circle cx="262.1" cy="29.4" r=".53" fill="#0e0e0e"/>
<g fill="none" stroke="#0e0e0e" stroke-width=".21">
<path d="M256.2 53.8h1v8.4h-1v.7M256.2 50.3h2.7"/>
<circle cx="262.1" cy="29.4" r=".53"/>
</g>
<circle cx="258.6" cy="50.3" r=".53" fill="#0e0e0e"/>
<g fill="none" stroke="#0e0e0e" stroke-width=".21">
<path d="M258.6 60.8h.3"/>
<circle cx="258.6" cy="50.3" r=".53"/>
</g>
<circle cx="258.6" cy="60.8" r=".53" fill="#0e0e0e"/>
<g fill="none" stroke="#0e0e0e" stroke-width=".21">
<path d="M258.6 50.3v3.5h.3"/>
<circle cx="258.6" cy="60.8" r=".53"/>
</g>
<circle cx="258.6" cy="50.3" r=".53" fill="#0e0e0e"/>
<g fill="none" stroke="#0e0e0e" stroke-width=".21">
<path d="M262.1 29.4v9.1h23.7v67.6h-5.3"/>
<circle cx="258.6" cy="50.3" r=".53"/>
</g>
<circle cx="262.1" cy="29.4" r=".53" fill="#0e0e0e"/>
<g fill="none" stroke="#0e0e0e" stroke-width=".21">
<path d="M267 145.8v-3.5h11.8v3.5"/>
<circle cx="262.1" cy="29.4" r=".53"/>
</g>
<circle cx="276" cy="142.3" r=".53" fill="#0e0e0e"/>
<g fill="none" stroke="#0e0e0e" stroke-width=".21">
<path d="M280.5 120v3.5h-2.1M280.5 113h1.1v32.8"/>
<circle cx="276" cy="142.3" r=".53"/>
</g>
<circle cx="281.6" cy="128.4" r=".53" fill="#0e0e0e"/>
<g fill="none" stroke="#0e0e0e" stroke-width=".21">
<path d="M283.3 57.3v1.4h-2.4v7.6M283.3 53.8h1.1v7.7h-1.1M280.5 109.5h3.9v36.3M23.1 124.9v1.4"/>
<circle cx="281.6" cy="128.4" r=".53"/>
</g>
<circle cx="23.1" cy="124.9" r=".53" fill="#0e0e0e"/>
<g fill="none" stroke="#0e0e0e" stroke-width=".21">
<path d="M43.3 37.8v31.7"/>
<circle cx="23.1" cy="124.9" r=".53"/>
</g>
<circle cx="43.3" cy="37.8" r=".53" fill="#0e0e0e"/>
<circle cx="43.3" cy="37.8" r=".53" fill="none" stroke="#0e0e0e" stroke-width=".21"/>
<circle cx="43.3" cy="48.9" r=".53" fill="#0e0e0e"/>
<circle cx="43.3" cy="48.9" r=".53" fill="none" stroke="#0e0e0e" stroke-width=".21"/>
<circle cx="43.3" cy="61.8" r=".53" fill="#0e0e0e"/>
<g fill="none" stroke="#0e0e0e" stroke-width=".21">
<path d="M57.9 69.5v5.2"/>
<circle cx="43.3" cy="61.8" r=".53"/>
</g>
<circle cx="57.9" cy="69.5" r=".53" fill="#0e0e0e"/>
<g fill="none" stroke="#0e0e0e" stroke-width=".21">
<path d="M62.1 64.6v4.9"/>
<circle cx="57.9" cy="69.5" r=".53"/>
</g>
<circle cx="62.1" cy="69.5" r=".53" fill="#0e0e0e"/>
<g fill="none" stroke="#0e0e0e" stroke-width=".21">
<path d="M62.1 50v.7"/>
<circle cx="62.1" cy="69.5" r=".53"/>
</g>
<circle cx="62.1" cy="50" r=".53" fill="#0e0e0e"/>
<g fill="none" stroke="#0e0e0e" stroke-width=".21">
<path d="M64.2 117.9v27.2"/>
<circle cx="62.1" cy="50" r=".53"/>
</g>
<circle cx="64.2" cy="117.9" r=".53" fill="#0e0e0e"/>
<g fill="none" stroke="#0e0e0e" stroke-width=".21">
<path d="M98.3 25.9v2.1M98.3 36v1.8"/>
<circle cx="64.2" cy="117.9" r=".53"/>
</g>
<circle cx="98.3" cy="25.9" r=".53" fill="#0e0e0e"/>
<g fill="none" stroke="#0e0e0e" stroke-width=".21">
<path d="M142.9 50.7v3.4"/>
<circle cx="98.3" cy="25.9" r=".53"/>
</g>
<circle cx="142.9" cy="50.7" r=".53" fill="#0e0e0e"/>
<g fill="none" stroke="#0e0e0e" stroke-width=".21">
<path d="M156.9 119.3v11.8"/>
<circle cx="142.9" cy="50.7" r=".53"/>
</g>
<circle cx="156.9" cy="119.3" r=".53" fill="#0e0e0e"/>
<g fill="none" stroke="#0e0e0e" stroke-width=".21">
<path d="M175.7 60.8v8.3"/>
<circle cx="156.9" cy="119.3" r=".53"/>
</g>
<circle cx="175.7" cy="60.8" r=".53" fill="#0e0e0e"/>
<circle cx="175.7" cy="60.8" r=".53" fill="none" stroke="#0e0e0e" stroke-width=".21"/>
<circle cx="175.7" cy="69.1" r=".53" fill="#0e0e0e"/>
<g fill="none" stroke="#0e0e0e" stroke-width=".21">
<path d="M203.5 60.8v8.3"/>
<circle cx="175.7" cy="69.1" r=".53"/>
</g>
<circle cx="203.6" cy="60.8" r=".53" fill="#0e0e0e"/>
<circle cx="203.6" cy="60.8" r=".53" fill="none" stroke="#0e0e0e" stroke-width=".21"/>
<circle cx="203.6" cy="69.1" r=".53" fill="#0e0e0e"/>
<circle cx="203.6" cy="69.1" r=".53" fill="none" stroke="#0e0e0e" stroke-width=".21"/>
<circle cx="203.6" cy="53.8" r=".53" fill="#0e0e0e"/>
<g fill="none" stroke="#0e0e0e" stroke-width=".21">
<path d="M203.5 50.3v3.5"/>
<circle cx="203.6" cy="53.8" r=".53"/>
</g>
<circle cx="203.6" cy="53.8" r=".53" fill="#0e0e0e"/>
<circle cx="203.6" cy="53.8" r=".53" fill="none" stroke="#0e0e0e" stroke-width=".21"/>
<circle cx="203.6" cy="50.3" r=".53" fill="#0e0e0e"/>
<g fill="none" stroke="#0e0e0e" stroke-width=".21">
<path d="M276 142.3v3.5"/>
<circle cx="203.6" cy="50.3" r=".53"/>
</g>
<circle cx="276" cy="142.3" r=".53" fill="#0e0e0e"/>
<circle cx="276" cy="142.3" r=".53" fill="none" stroke="#0e0e0e" stroke-width=".21"/>
<text font-size="7.1" fill="#2f2f2f" x="214" y="173.9">ДК91с.466369.007Е3</text>
<text font-size="6.1" fill="#2f2f2f" x="61" y="8.2" transform="rotate(-180 61 8.2)">ДК91с.466369.007Е3</text>
<g font-size="4.7" fill="#2f2f2f">
<text x="217" y="181.9">Цифровий годинник</text>
<text x="283" y="186.8">1:1</text>
</g>
<g font-size="3.9" fill="#2f2f2f">
<text x="258.1" y="198.5">КПІ ім. Ігоря Сікорського</text>
<text x="264.4" y="202.6">ФЕЛ, ДК-91</text>
</g>
<g font-size="3.2" fill="#0e0e0e">
<text x="169.8" y="14.1">XS4</text>
<text x="78.7" y="23.7">R4</text>
<text x="109.3" y="23.7">R5</text>
<text x="176.4" y="20">Коло</text>
<text x="193.8" y="20">Конт.</text>
<text x="26.4" y="27.2">SB1</text>
<text x="245.9" y="25.8">SB2</text>
<text x="267.5" y="25.8">SB3</text>
<text x="29.5" y="35.5">R1</text>
<text x="78.7" y="30">6,8 кОм</text>
<text x="101.3" y="33.8">C4</text>
<text x="109.3" y="30">6,8 кОм</text>
<text x="29.5" y="41.9">6,8 кОм</text>
<text x="101.3" y="37">0,033 мкФ</text>
<text x="29.9" y="45.3">C1</text>
<text x="77.1" y="43.7">DD2.1</text>
<text x="98" y="46.1">DD2.2</text>
<text x="113.3" y="46.1">DD2.3</text>
<text x="129.4" y="46.1">DD2.4</text>
<text x="147.5" y="47.9">DD5</text>
<text x="180.2" y="47.5">DD7</text>
<text x="208.4" y="47.5">DD9</text>
<text x="236" y="47.5">DD10</text>
<text x="262.8" y="47.5">DD12</text>
<text x="78.1" y="50">&amp;</text>
<text x="100.5" y="50.7">&amp;</text>
<text x="115.4" y="51.1">&amp;</text>
<text x="131.1" y="51.1">&amp;</text>
<text x="152.7" y="51.7">CT10</text>
<text x="185.5" y="51.4">CT10</text>
<text x="214" y="51.4">CT10</text>
<text x="241.5" y="51.4">CT10</text>
<text x="268.7" y="51.4">CT10</text>
<text x="29.9" y="54.4">0,033 мкФ</text>
<text x="30.6" y="58.2">C2</text>
<text x="63.7" y="59.7">6,8 кОм</text>
<text x="63.7" y="56.5">R3</text>
<text x="55.7" y="63.8">C3</text>
<text x="30.6" y="67.3">0,033 мкФ</text>
<text x="55.7" y="67">0,033 мкФ</text>
<text x="88.3" y="66.7">ZQ1</text>
<text x="44.9" y="75.3">R2</text>
<text x="44.9" y="78.5">6,8 кОм</text>
<text x="29.4" y="105">DD1</text>
<text x="76.4" y="107.1">DD3</text>
<text x="118.6" y="104.7">DD4</text>
<text x="163.5" y="106.1">DD6</text>
<text x="208.4" y="103.3">DD8</text>
<text x="214.4" y="107.1">СТ10</text>
<text x="257.2" y="103.3">DD11</text>
<text x="264.9" y="107.1">СТ2</text>
<text x="36" y="108.5">СТ10</text>
<text x="83.7" y="111.3">СТ</text>
<text x="124.1" y="108.5">СТ10</text>
<text x="171.5" y="109.9">СТ</text>
<text x="68.4" y="147.9">XS1</text>
<text x="108.1" y="148.3">XS2</text>
<text x="155.8" y="148.6">XS3</text>
<text x="195.2" y="148.6">XS5</text>
<text x="245" y="148.6">XS6</text>
<text x="285.4" y="148.6">XS7</text>
</g>
<g font-size="3.2">
<text x="22.1" y="23.8" transform="rotate(-90 22.1 23.8)">1</text>
<text x="177.8" y="26.8">+5V</text>
<text x="196.9" y="26.8">1</text>
<text x="242.7" y="28.7">2</text>
<text x="251.7" y="28.7">1</text>
<text x="264.3" y="28.7">2</text>
<text x="273.3" y="28.7">1</text>
<text x="10.5" y="32.6" transform="rotate(-90 10.5 32.6)">Перв. застосув.</text>
<text x="22.1" y="32.7" transform="rotate(-90 22.1 32.7)">2</text>
<text x="177.6" y="33.8">GND</text>
<text x="196.4" y="33.8">2</text>
<text x="72.6" y="47.5">12</text>
<text x="77.6" y="47.4">VCC</text>
<text x="85.1" y="45.8">14</text>
<text x="95.1" y="47.9">9</text>
<text x="72.7" y="51.1">13</text>
<text x="85.1" y="49.3">11</text>
<text x="85.1" y="52.5">7</text>
<text x="94.2" y="51.4">10</text>
<text x="106.7" y="49.7">8</text>
<text x="110.4" y="51.7">2</text>
<text x="110.8" y="48.3">1</text>
<text x="122" y="50">3</text>
<text x="126.4" y="48.3">4</text>
<text x="126.6" y="51.7">5</text>
<text x="138" y="50">6</text>
<text x="143.1" y="50">8</text>
<text x="143.1" y="53.5">9</text>
<text x="148.2" y="51.6">&amp;</text>
<text x="161" y="51.6">5</text>
<text x="165.2" y="50">5</text>
<text x="165.2" y="53.5">14</text>
<text x="175.9" y="49.7">8</text>
<text x="175.9" y="53.1">9</text>
<text x="180.9" y="51.2">&amp;</text>
<text x="193.8" y="51.2">5</text>
<text x="198" y="49.7">5</text>
<text x="198" y="53.1">14</text>
<text x="204.4" y="49.7">8</text>
<text x="204.4" y="53.1">9</text>
<text x="209.5" y="51.2">&amp;</text>
<text x="222.4" y="51.2">5</text>
<text x="226.6" y="49.7">5</text>
<text x="226.6" y="53.1">14</text>
<text x="231.9" y="49.7">8</text>
<text x="231.9" y="53.1">9</text>
<text x="237" y="51.2">&amp;</text>
<text x="249.9" y="51.2">5</text>
<text x="254.1" y="49.7">5</text>
<text x="254.1" y="53.1">14</text>
<text x="259.1" y="49.7">8</text>
<text x="259.1" y="53.1">9</text>
<text x="264.2" y="51.2">&amp;</text>
<text x="277.1" y="51.2">5</text>
<text x="281.3" y="49.7">5</text>
<text x="281.3" y="53.1">14</text>
<text x="77.4" y="54">GND</text>
<text x="143.6" y="56.9">1</text>
<text x="148.2" y="55.1">C</text>
<text x="148.2" y="58.5">&amp;</text>
<text x="158.6" y="58.5">GND</text>
<text x="158.7" y="55.1">VCC</text>
<text x="165.2" y="56.9">7</text>
<text x="176.3" y="56.6">1</text>
<text x="180.9" y="54.7">C</text>
<text x="180.9" y="58.2">&amp;</text>
<text x="191.3" y="58.2">GND</text>
<text x="191.5" y="54.7">VCC</text>
<text x="198" y="56.6">7</text>
<text x="204.9" y="56.6">1</text>
<text x="209.5" y="54.7">C</text>
<text x="209.5" y="58.2">&amp;</text>
<text x="219.9" y="58.2">GND</text>
<text x="220" y="54.7">VCC</text>
<text x="226.6" y="56.6">7</text>
<text x="232.4" y="56.6">1</text>
<text x="237" y="54.7">C</text>
<text x="237" y="58.2">&amp;</text>
<text x="247.4" y="58.2">GND</text>
<text x="247.6" y="54.7">VCC</text>
<text x="254.1" y="56.6">7</text>
<text x="259.6" y="56.6">1</text>
<text x="264.2" y="54.7">C</text>
<text x="264.2" y="58.2">&amp;</text>
<text x="274.6" y="58.2">GND</text>
<text x="274.7" y="54.7">VCC</text>
<text x="281.3" y="56.6">7</text>
<text x="143.1" y="60.5">2</text>
<text x="148.2" y="62">R</text>
<text x="175.9" y="60.1">2</text>
<text x="180.9" y="61.7">R</text>
<text x="204.4" y="60.1">2</text>
<text x="209.5" y="61.7">R</text>
<text x="231.9" y="60.1">2</text>
<text x="237" y="61.7">R</text>
<text x="259.1" y="60.1">2</text>
<text x="264.2" y="61.7">R</text>
<text x="10.5" y="72.6" transform="rotate(-90 10.5 72.6)">Справ. №</text>
<text x="24.1" y="106.8">14</text>
<text x="50.6" y="106.8">12</text>
<text x="112.3" y="106.8">14</text>
<text x="138.8" y="106.8">12</text>
<text x="202.5" y="105.4">14</text>
<text x="207.7" y="107">CKA</text>
<text x="223" y="107">QA</text>
<text x="229" y="105.4">12</text>
<text x="252" y="105.4">14</text>
<text x="257.2" y="107">CKA</text>
<text x="272.5" y="107">QA</text>
<text x="278.5" y="105.4">12</text>
<text x="25" y="113.7">2</text>
<text x="25.5" y="110.3">1</text>
<text x="29.4" y="108.4">CKA</text>
<text x="29.4" y="111.8">CKB</text>
<text x="44.7" y="108.4">QA</text>
<text x="44.8" y="111.8">QB</text>
<text x="50.6" y="110.3">9</text>
<text x="50.6" y="113.7">8</text>
<text x="70.8" y="109.6">14</text>
<text x="72.2" y="113">1</text>
<text x="76.1" y="111.2">CKA</text>
<text x="91.4" y="111.2">QA</text>
<text x="97.3" y="109.6">12</text>
<text x="97.3" y="113">11</text>
<text x="113.2" y="113.7">2</text>
<text x="113.6" y="110.3">1</text>
<text x="117.5" y="108.4">CKA</text>
<text x="117.5" y="111.8">CKB</text>
<text x="132.8" y="108.4">QA</text>
<text x="132.9" y="111.8">QB</text>
<text x="138.8" y="110.3">9</text>
<text x="138.8" y="113.7">8</text>
<text x="158.6" y="108.2">14</text>
<text x="160" y="111.6">1</text>
<text x="163.8" y="109.8">CKA</text>
<text x="163.8" y="113.2">CKB</text>
<text x="179.1" y="109.8">QA</text>
<text x="179.3" y="113.2">QB</text>
<text x="185.1" y="108.2">12</text>
<text x="185.1" y="111.6">11</text>
<text x="203.4" y="112.4">2</text>
<text x="203.8" y="108.9">1</text>
<text x="207.7" y="110.4">CKB</text>
<text x="207.7" y="114">R0(1)</text>
<text x="223.2" y="110.4">QB</text>
<text x="223.3" y="114">QC</text>
<text x="229" y="108.9">9</text>
<text x="229" y="112.4">8</text>
<text x="252.9" y="112.4">2</text>
<text x="253.3" y="108.9">1</text>
<text x="257.2" y="110.4">CKB</text>
<text x="257.2" y="114">R0(1)</text>
<text x="272.6" y="110.4">QB</text>
<text x="272.8" y="114">QC</text>
<text x="278.5" y="108.9">9</text>
<text x="278.5" y="112.4">8</text>
<text x="25.2" y="117.2">3</text>
<text x="29.4" y="115.3">R0(1)</text>
<text x="29.4" y="118.8">R0(2)</text>
<text x="44.8" y="118.8">QD</text>
<text x="45" y="115.3">QC</text>
<text x="50.6" y="117.2">11</text>
<text x="71.7" y="116.5">6</text>
<text x="76.1" y="114.6">CKB</text>
<text x="76.1" y="118.1">R0(1)</text>
<text x="91.5" y="114.6">QB</text>
<text x="91.7" y="118.1">QC</text>
<text x="97.3" y="116.5">9</text>
<text x="113.3" y="117.2">3</text>
<text x="117.5" y="115.3">R0(1)</text>
<text x="117.5" y="118.8">R0(2)</text>
<text x="132.9" y="118.8">QD</text>
<text x="133.1" y="115.3">QC</text>
<text x="138.8" y="117.2">11</text>
<text x="159.5" y="115.1">6</text>
<text x="159.5" y="118.6">7</text>
<text x="163.8" y="116.7">R0(1)</text>
<text x="179.4" y="116.7">QC</text>
<text x="185.1" y="115.1">9</text>
<text x="203.4" y="119.3">6</text>
<text x="203.5" y="115.8">3</text>
<text x="207.7" y="117.4">R0(2)</text>
<text x="223.2" y="117.4">QD</text>
<text x="229" y="115.8">11</text>
<text x="229" y="119.3">5</text>
<text x="253" y="115.8">3</text>
<text x="253" y="119.3">5</text>
<text x="257.2" y="117.4">R0(2)</text>
<text x="278.5" y="119.3">10</text>
<text x="10.5" y="121.4" transform="rotate(-90 10.5 121.4)">Підп. дата</text>
<text x="25" y="120.7">6</text>
<text x="25" y="124.2">7</text>
<text x="29.4" y="122.3">R9(1)</text>
<text x="29.4" y="125.8">R9(2)</text>
<text x="43.6" y="125.8">GND</text>
<text x="43.8" y="122.3">VCC</text>
<text x="50.6" y="120.7">5</text>
<text x="50.6" y="124.2">10</text>
<text x="71.7" y="120">7</text>
<text x="71.9" y="123.5">5</text>
<text x="76.1" y="121.6">R0(2)</text>
<text x="76.1" y="125.1">VCC</text>
<text x="90.3" y="125.1">GND</text>
<text x="97.3" y="123.5">10</text>
<text x="113.2" y="120.7">6</text>
<text x="113.2" y="124.2">7</text>
<text x="117.5" y="122.3">R9(1)</text>
<text x="117.5" y="125.8">R9(2)</text>
<text x="131.7" y="125.8">GND</text>
<text x="131.9" y="122.3">VCC</text>
<text x="138.8" y="120.7">5</text>
<text x="138.8" y="124.2">10</text>
<text x="159.7" y="122.1">5</text>
<text x="163.8" y="120.2">R0(2)</text>
<text x="163.8" y="123.7">VCC</text>
<text x="178.1" y="123.7">GND</text>
<text x="185.1" y="122.1">10</text>
<text x="203.4" y="122.8">7</text>
<text x="207.7" y="120.9">R9(1)</text>
<text x="207.7" y="124.4">R9(2)</text>
<text x="222" y="124.4">GND</text>
<text x="222.1" y="120.9">VCC</text>
<text x="229" y="122.8">10</text>
<text x="257.2" y="120.9">VCC</text>
<text x="271.4" y="120.9">GND</text>
<text x="10.5" y="144.4" transform="rotate(-90 10.5 144.4)">Інв. № дубл.</text>
<text x="59.6" y="152.2" transform="rotate(-90 59.6 152.2)">8</text>
<text x="62.4" y="152.2" transform="rotate(-90 62.4 152.2)">4</text>
<text x="65.1" y="152.2" transform="rotate(-90 65.1 152.2)">2</text>
<text x="67.9" y="151.8" transform="rotate(-90 67.9 151.8)">1</text>
<text x="99.9" y="152.9" transform="rotate(-90 99.9 152.9)">8</text>
<text x="102.7" y="152.9" transform="rotate(-90 102.7 152.9)">4</text>
<text x="105.5" y="152.9" transform="rotate(-90 105.5 152.9)">2</text>
<text x="108.3" y="152.4" transform="rotate(-90 108.3 152.4)">1</text>
<text x="146.6" y="152.9" transform="rotate(-90 146.6 152.9)">8</text>
<text x="149.4" y="152.9" transform="rotate(-90 149.4 152.9)">4</text>
<text x="152.2" y="152.9" transform="rotate(-90 152.2 152.9)">2</text>
<text x="155" y="152.4" transform="rotate(-90 155 152.4)">1</text>
<text x="186.3" y="152.9" transform="rotate(-90 186.3 152.9)">8</text>
<text x="189.1" y="152.9" transform="rotate(-90 189.1 152.9)">4</text>
<text x="191.9" y="152.9" transform="rotate(-90 191.9 152.9)">2</text>
<text x="194.7" y="152.4" transform="rotate(-90 194.7 152.4)">1</text>
<text x="236.5" y="152.9" transform="rotate(-90 236.5 152.9)">8</text>
<text x="239.3" y="152.9" transform="rotate(-90 239.3 152.9)">4</text>
<text x="242.1" y="152.9" transform="rotate(-90 242.1 152.9)">2</text>
<text x="244.9" y="152.4" transform="rotate(-90 244.9 152.4)">1</text>
<text x="276.9" y="152.9" transform="rotate(-90 276.9 152.9)">8</text>
<text x="279.7" y="152.9" transform="rotate(-90 279.7 152.9)">4</text>
<text x="282.5" y="152.9" transform="rotate(-90 282.5 152.9)">2</text>
<text x="285.3" y="152.4" transform="rotate(-90 285.3 152.4)">1</text>
<text x="10.5" y="161.8" transform="rotate(-90 10.5 161.8)">Взам. інв. №</text>
<text x="257.2" y="179.8">Літ.</text>
<text x="267.7" y="179.8">Маса</text>
<text x="279.5" y="179.8">Маштаб</text>
<text x="10.5" y="182.3" transform="rotate(-90 10.5 182.3)">Підп. та дата</text>
<text x="162.1" y="183.3">Зм.</text>
<text x="167.3" y="183.3">Арк.</text>
<text x="174.3" y="183.3">№ докум.</text>
<text x="190.3" y="183.3">Підп.</text>
<text x="200.8" y="183.3">Дата</text>
<text x="162.4" y="186.7">Розроб.</text>
<text x="162.4" y="190.2">Перев.</text>
<text x="215.8" y="193.7">Схема електрична принципова</text>
<text x="257.2" y="193.7">Арк.</text>
<text x="271.1" y="193.7">Аркушів</text>
<text x="10.5" y="202.9" transform="rotate(-90 10.5 202.9)">Інв. № подл.</text>
<text x="162.4" y="200.7">Н.контр.</text>
<text x="162.4" y="204.2">Затв.</text>
<text x="214" y="207.6">Копіював</text>
<text x="279.1" y="207.6">Формат А3</text>
</g>
<g font-size="3.2" fill="#262626">
<text x="211.5" y="32.3">VCC</text>
<text x="208.6" y="41.4">GND</text>
<text x="47.7" y="45.2">VCC</text>
<text x="88.5" y="57.4">VCC</text>
<text x="167.9" y="61.6">VCC</text>
<text x="198.9" y="65.7">VCC</text>
<text x="281.1" y="65.7">VCC</text>
<text x="226.4" y="66.1">VCC</text>
<text x="254" y="67.1">VCC</text>
<text x="53.6" y="128.1">VCC</text>
<text x="156.8" y="132">VCC</text>
<text x="250.1" y="127">VCC</text>
<text x="69" y="132.6">VCC</text>
<text x="140.7" y="136.1">VCC</text>
<text x="230.6" y="143.1">VCC</text>
</g>
<g font-size="3.2" fill="#2f2f2f">
<text x="175" y="186.7">Тисяк Є.В.</text>
<text x="175" y="190.2">Адаменко І.О.</text>
<text x="263.8" y="193.7">1</text>
<text x="284.4" y="193.7">1</text>
<text x="175" y="204.2">Губар В.Г.</text>
</g>
<text font-size=".3" x="9.2" y="205.1">ALTIUM GOSTBOM2.0 KEV</text>
</svg>
